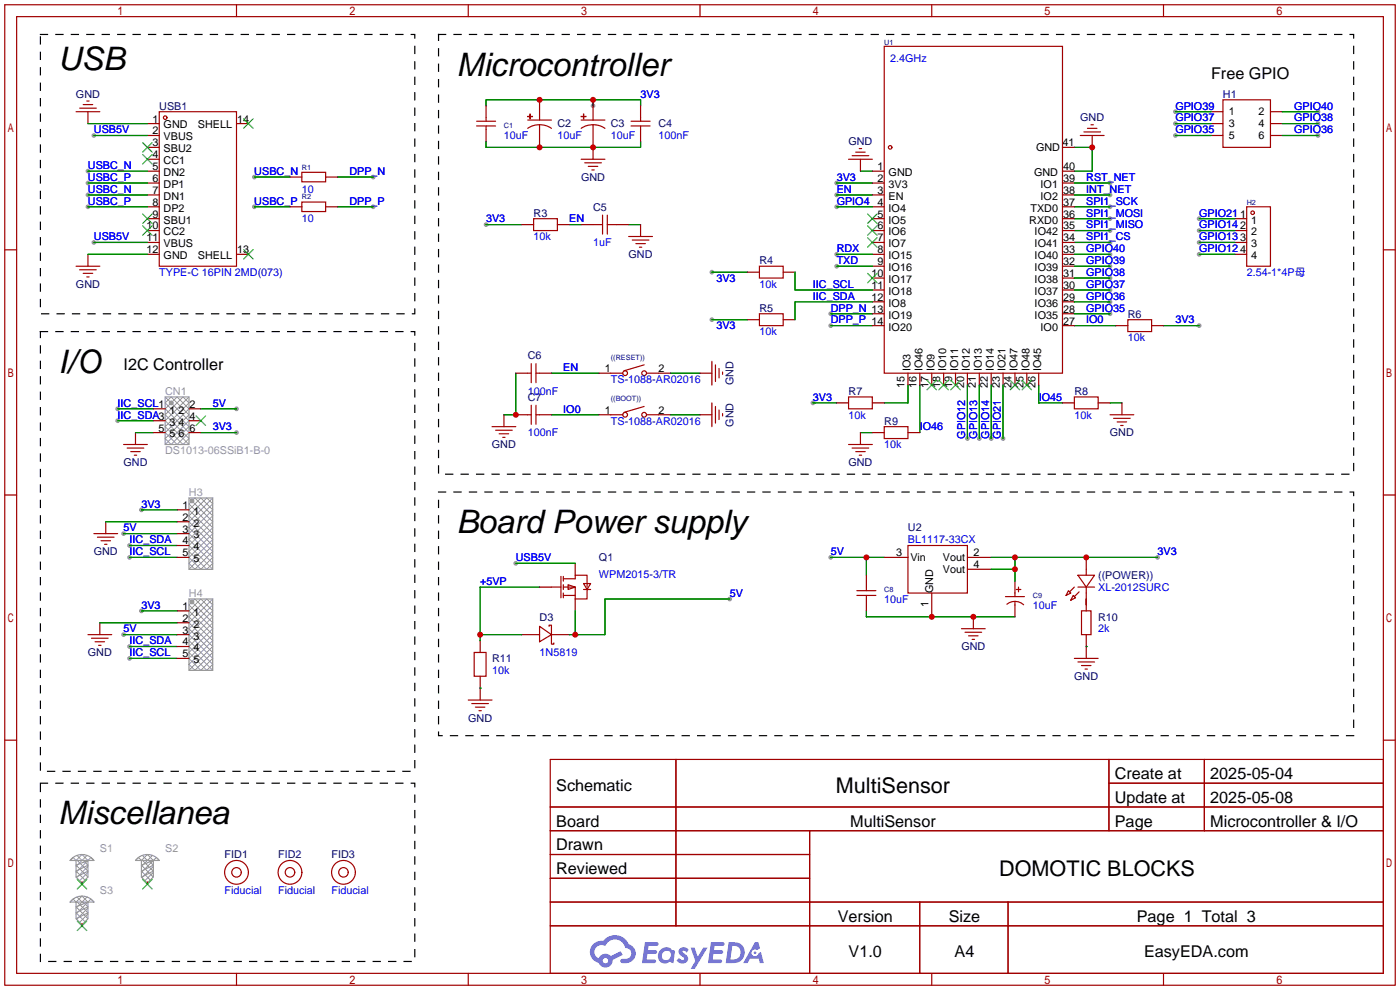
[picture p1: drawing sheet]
<svg xmlns="http://www.w3.org/2000/svg" width="299mm" height="212mm" viewBox="0 0 299 212" stroke-linecap="round" stroke-linejoin="round" font-family="sans-serif">
<g fill="#999">
<circle cx="54.4" cy="37.8" r=".51"/>
<circle cx="54.4" cy="44.2" r=".51"/>
<circle cx="79.8" cy="37.8" r=".51"/>
<circle cx="79.8" cy="44.2" r=".51"/>
<circle cx="20.1" cy="51.8" r=".51"/>
<circle cx="20.1" cy="29" r=".51"/>
<circle cx="18.8" cy="36.6" r=".51"/>
<circle cx="18.8" cy="41.7" r=".51"/>
<circle cx="18.8" cy="39.1" r=".51"/>
<circle cx="18.8" cy="44.2" r=".51"/>
<circle cx="26.4" cy="135.6" r=".51"/>
<circle cx="27.7" cy="138.2" r=".51"/>
<circle cx="27.7" cy="140.7" r=".51"/>
<circle cx="26.4" cy="114" r=".51"/>
<circle cx="27.7" cy="116.6" r=".51"/>
<circle cx="27.7" cy="119.1" r=".51"/>
<circle cx="126.7" cy="22.6" r=".51"/>
<circle cx="178.8" cy="39.1" r=".51"/>
<circle cx="178.8" cy="41.7" r=".51"/>
<circle cx="177.5" cy="69.6" r=".51"/>
<circle cx="177.5" cy="67.1" r=".51"/>
<circle cx="103.9" cy="48" r=".51"/>
<circle cx="237.2" cy="46.7" r=".51"/>
<circle cx="237.2" cy="49.3" r=".51"/>
<circle cx="237.2" cy="51.8" r=".51"/>
<circle cx="237.2" cy="44.2" r=".51"/>
<circle cx="256.3" cy="69.6" r=".51"/>
<circle cx="173.7" cy="86.1" r=".51"/>
<circle cx="152.1" cy="68.3" r=".51"/>
<circle cx="152.1" cy="58.2" r=".51"/>
<circle cx="178.8" cy="56.9" r=".51"/>
<circle cx="178.8" cy="54.4" r=".51"/>
<circle cx="237.2" cy="39.1" r=".51"/>
<circle cx="237.2" cy="41.7" r=".51"/>
<circle cx="30.2" cy="109" r=".51"/>
<circle cx="30.2" cy="130.6" r=".51"/>
<circle cx="25.1" cy="87.4" r=".51"/>
<circle cx="25.1" cy="89.9" r=".51"/>
<circle cx="50.5" cy="92.5" r=".51"/>
<circle cx="50.5" cy="87.4" r=".51"/>
<circle cx="237.2" cy="67.1" r=".51"/>
<circle cx="237.2" cy="64.5" r=".51"/>
<circle cx="237.2" cy="62" r=".51"/>
<circle cx="237.2" cy="59.4" r=".51"/>
<circle cx="237.2" cy="56.9" r=".51"/>
<circle cx="237.2" cy="54.4" r=".51"/>
<circle cx="251.2" cy="29" r=".51"/>
<circle cx="251.2" cy="23.9" r=".51"/>
<circle cx="281.7" cy="29" r=".51"/>
<circle cx="281.7" cy="26.4" r=".51"/>
<circle cx="281.7" cy="23.9" r=".51"/>
<circle cx="251.2" cy="26.4" r=".51"/>
<circle cx="177.5" cy="119.1" r=".51"/>
<circle cx="247.4" cy="119.1" r=".51"/>
<circle cx="156" cy="128" r=".51"/>
<circle cx="110.2" cy="120.4" r=".51"/>
<circle cx="178.8" cy="44.2" r=".51"/>
<circle cx="206.8" cy="93.7" r=".51"/>
<circle cx="209.3" cy="93.7" r=".51"/>
<circle cx="211.8" cy="93.7" r=".51"/>
<circle cx="214.4" cy="93.7" r=".51"/>
<circle cx="256.3" cy="54.4" r=".51"/>
<circle cx="256.3" cy="51.8" r=".51"/>
<circle cx="256.3" cy="46.7" r=".51"/>
<circle cx="256.3" cy="49.3" r=".51"/>
</g>
<g fill="none" stroke="#a10000" stroke-width=".25">
<path d="M1 1h297.2v209.6h-297.2zM3.6 3.6h292.1v204.4h-292.1zM50.5 1v2.6M100.1 1v2.6M149.6 1v2.6M199.1 1v2.6M248.7 1v2.6M1 53.4h2.6M295.7 53.4h2.5M1 105.8h2.6M295.7 105.8h2.5M1 158.2h2.6"/>
<path d="M295.7 158.2h2.5M117.6 162.3h178.1v45.7h-178.1zM117.6 172.5h178.1M117.6 177.5h178.1M144.5 162.3v35.6M173 177.5v30.5M237 162.3v15.2M237 167.4h58.7M257.4 162.3v15.2M117.6 182.6h55.4M117.6 192.8h178.1M117.6 187.7h55.4"/>
<path d="M117.6 197.9h178.1M196.6 192.8v15.2M215.4 192.8v15.2M50.5 208v2.6M100.1 208v2.6M149.6 208v2.6M199.1 208v2.6M248.7 208v2.6"/>
</g>
<g fill="#5487ff">
<path d="M145.3 202.7a1.3 1.3 0 0 1 1.9 .3l-.4 .6a.54 .54 0 0 0-.9-.2l.1 .2a1.34 1.34 0 0 1 .9 1.8 1.47 1.47 0 0 1-2.3-.1l.5-.6 .8 .5a.31 .31 0 0 0 .4-.3 .31 .31 0 0 0-.3-.4 1.12 1.12 0 0 1-.7-1.8z"/>
<path d="M147.6 202.5h.9l.6 2 1.2-2h.9l-2.7 4.6h-.9l1-1.7z"/>
<path d="M137.8 201.4h1.7a1.31 1.31 0 0 1 1.2 .2 .4 .4 0 0 1-.3 .5l-1.8 .1-.1 .9h1.6a.4 .4 0 0 1 .4 .4 .4 .4 0 0 1-.5 .4h-1.6l-.2 1.2h1.4a.46 .46 0 0 1 .5 0 .46 .46 0 0 1 .1 .5l-.4 .2h-2.6z"/>
<path d="M151.9 201.4h1.7a1.32 1.32 0 0 1 1.2 .2 .39 .39 0 0 1-.3 .5l-1.8 .1-.1 .9h1.6a.4 .4 0 0 1 .4 .4 .4 .4 0 0 1-.4 .4h-1.7l-.2 1.2h1.4a.46 .46 0 0 1 .5 0 .46 .46 0 0 1 .1 .5l-.4 .2h-2.6z"/>
<path d="M161.3 201.4h.8l.3 1.3-.6 .4a.75 .75 0 0 0-1.1 .3 .75 .75 0 0 0 .5 1 .75 .75 0 0 0 .9-.7l.5-.2 .6 2.3h-.8l-.3-.9h-1.8l-.5 .9h-1z"/>
<path d="M155.7 201.4l-.6 4.4h1.5a2.27 2.27 0 0 0 2.6-2.2 2.27 2.27 0 0 0-2.7-2.2zM156.5 202.1a1.5 1.5 0 0 1 1.8 1.6 1.5 1.5 0 0 1-1.9 1.4h-.3z"/>
<path d="M141.2 203a1.6 1.6 0 0 0-.3 2.3 1.6 1.6 0 0 0 2.3 .2l.7 .3 .3-2.4-.1-.3-.5-.1a1.58 1.58 0 0 0-2.4 0zM141.8 203.5a.98 .98 0 0 1 1.6 .4 .98 .98 0 0 1-1.1 1.3 .94 .94 0 0 1-.9-.7 .94 .94 0 0 1 .4-1z"/>
<path d="M126.8 201.8a2.37 2.37 0 0 0 1.1 4 1.54 1.54 0 0 0 1.8 1 1.54 1.54 0 0 0 1.2-1.6l2.2-1.1-.5-.8-2 1a1.57 1.57 0 0 0-2.7 .5 1.5 1.5 0 0 1-.7-2.1 1.5 1.5 0 0 1 2.2-.5 2.23 2.23 0 0 1 2.3-1.4 2.23 2.23 0 0 1 2 1.8 1.16 1.16 0 0 1 1.2 1.1 1.16 1.16 0 0 1-1.1 1.2h-.7a.47 .47 0 0 0-.5 .4 .47 .47 0 0 0 .4 .5 2.17 2.17 0 0 0 2.5-.9 2.17 2.17 0 0 0-.3-2.7l-.8-.4a3.2 3.2 0 0 0-5.5-.7l-1.1 .1zM128.8 205.3a.6 .6 0 0 1 1.2 0 .6 .6 0 0 1-1.2 0z"/>
<circle cx="161.4" cy="203.6" r=".28"/>
</g>
<g fill="none" stroke="#008700" stroke-width=".25">
<path d="M18.8 26.4h12.7M18.8 36.6h12.7M18.8 39.1h12.7M20.1 29h11.4M54.4 37.8h7.6M72.1 37.8h7.7M103.9 22.6v-1.3h33v1.3M103.9 30.2v1.3h33v-1.3M126.7 21.3v1.3M178.8 39.1h7.6M183.9 36.6h2.5M229.6 31.5h3.8v5.1h-3.8"/>
<path d="M229.6 39.1h7.6M251.2 29h7.6M251.2 26.4h7.6M251.2 23.9h7.6M274.1 29h7.6M274.1 26.4h7.6M274.1 23.9h7.6M18.8 44.2h12.7M18.8 54.4h12.7M18.8 41.7h12.7M20.1 51.8h11.4M54.4 44.2h7.6"/>
<path d="M72.1 44.2h7.7M103.9 48h7.6M121.7 48h2.5M134.4 48h2.5M152.1 58.2h7.7M169.9 58.2v3.8h16.5M178.8 44.2h7.6M178.8 54.4h7.6M178.8 41.7h7.6M178.8 56.9h7.6M229.6 44.2h7.6M229.6 51.8h7.6"/>
<path d="M229.6 54.4h7.6M229.6 41.7h7.6M229.6 46.7h7.6M229.6 49.3h7.6M229.6 56.9h7.6M229.6 59.4h7.6M256.3 51.8h7.6M256.3 54.4h7.6M256.3 46.7h7.6M256.3 49.3h7.6M110.2 79.8v8.8h-2.5M117.9 79.8h10.1"/>
<path d="M143.3 79.8h6.3M152.1 68.3h7.7M177.5 69.6h8.9M177.5 67.1h8.9M186.4 64.5h-16.5v3.8M229.6 69.6h8.9M229.6 67.1h7.6M229.6 64.5h7.6M229.6 62h7.6M248.7 69.6h7.6M25.1 87.4h7.7M25.1 89.9h7.7"/>
<path d="M29 92.5h3.8M42.9 92.5h7.6M42.9 87.4h7.6M117.9 88.6h10.1M143.3 88.6h6.3M173.7 86.1h5.1M183.9 92.5h2.5M194.1 82.3v3.8h-5.1M196.6 82.3v10.2M206.8 82.3v11.4M209.3 82.3v11.4M211.8 82.3v11.4"/>
<path d="M214.4 82.3v11.4M222 82.3v3.8h5.1M237.2 86.1h2.6M22.6 111.5h15.2M26.4 114h11.4M27.7 116.6h10.1M27.7 119.1h10.1M30.2 109h7.6M177.5 119.1h11.5M185.2 119.1v3.8M211.8 119.1h35.6M216.9 119.1v5.1"/>
<path d="M21.3 133.1h16.5M26.4 135.6h11.4M27.7 138.2h10.1M30.2 130.6h7.6M102.6 135.6h8.9M110.2 120.4h12.7M115.3 125.5h-12.7v11.4M122.9 130.6v5M156 128h-26.7v7.6h-7.6M185.2 130.6v1.2h31.7M211.8 121.7h5.1M232.2 138.2h.1"/>
<path d="M232.2 128v1.3M27.7 140.7h10.1M102.6 147.1h.1"/>
</g>
<g fill="none" stroke="#a10000" stroke-width=".25">
<path d="M189 9.9h38.1v69.9h-38.1zM16.3 23.9h5M17 23.1h3.6M17.8 22.4h2M18.5 21.6h.5M34 23.9h16.5v33h-16.5zM64.5 36.8h5.1v2.1h-5.1zM101.9 26.9h4M101.9 25.9h4M103.9 25.1v.8M103.9 26.9v.8M112.8 24.9h1z"/>
<path d="M112.8 27.4a4.6 4.6 0 0 1 5.1 0M112.8 25.7h5.1M113.3 24.4v1zM124.2 24.9h1zM124.2 27.4a4.6 4.6 0 0 1 5.1 0M124.2 34h5.1M124.2 25.7h5.1M124.7 24.4v1zM125 34.8h3.5M125.7 35.6h2.1M126.5 36.3h.5M134.9 26.9h4"/>
<path d="M134.9 25.9h4M136.9 25.1v.8M136.9 26.9v.8M181.4 34h5M182.1 33.3h3.6M182.9 32.5h2M183.6 31.8h.5M230.9 29h5.1M231.6 28.2h3.6M232.4 27.4h2M233.2 26.7h.5M261.4 21.3h10.1v10.2h-10.1z"/>
<path d="M16.3 56.9h5M17 57.7h3.6M17.8 58.4h2M18.5 59.2h.5M64.5 43.2h5.1v2h-5.1zM114 46.7h5.1v2.6h-5.1zM126.7 48h2.1M128.8 46v4M129.8 48h2M129.8 46v4M134.4 50.5h5M135.1 51.3h3.6"/>
<path d="M135.9 52.1h2M136.7 52.8h.5M162.3 56.9h5.1v2.5h-5.1zM266.4 44.2h5.1v12.7h-5.1zM112.8 79.8h.7M113.5 77.7v4.1M114.6 79.8h.7M114.6 77.7v4.1M130.6 79.8h2.5M137.7 78l-4.4 1.2M138.2 79.8h2.5M152.1 77.2v5.1"/>
<path d="M152.9 78v3.5M153.7 78.7v2.1M154.4 79.5v.5M162.3 67.1h5.1v2.5h-5.1zM241 68.3h5.1v2.6h-5.1zM26.4 95h5.1M27.2 95.8h3.5M27.9 96.5h2.1M28.7 97.3h.5M105.2 91.2h5M105.9 91.9h3.6M106.7 92.7h2"/>
<path d="M107.4 93.5h.5M112.8 88.6h.7M113.5 86.6v4.1M114.6 88.6h.7M114.6 86.6v4.1M130.6 88.6h2.5M137.7 86.9l-4.4 1.2M138.2 88.6h2.5M152.1 86.1v5.1M152.9 86.9v3.5M153.7 87.6v2.1M154.4 88.4v.5"/>
<path d="M181.4 84.8h5v2.6h-5zM181.4 95h5M182.1 95.8h3.6M182.9 96.5h2M183.6 97.3h.5M189 91.2h5.1v2.5h-5.1zM229.6 84.8h5.1v2.6h-5.1zM237.2 88.6h5.1M238 89.4h3.6M238.8 90.2h2M239.5 90.9h.5M20.1 114h5"/>
<path d="M20.8 114.8h3.6M21.6 115.6h2M22.4 116.3h.5M194.1 116.6h12.7v10.1h-12.7zM18.8 135.6h5.1M19.6 136.4h3.5M20.3 137.2h2.1M21.1 137.9h.5M101.3 139.4h2.6v5.1h-2.6zM115.3 133.9l2.6 1.7-2.6 1.6zM117.3 133.9v-.3h.6v4.1h.5v-.3M117.9 125.5h2"/>
<path d="M119.9 123.2v4.6M120.4 125.5h2.5v2.5h2.6v-2M120.4 123.7h2.5v-.8h2.6v2.6M120.4 127.3h2.5M120.4 123.2v1M120.4 125v1M120.4 126.7v1.1M121.4 125l1.5 .5-1.5 .5zM124.7 124.7h1.5l-.7 1.3zM124.7 126h1.5M183.1 127.3h4.1M183.1 126.2h4.1"/>
<path d="M185.2 125.5v.7M185.2 127.3v.7M205.5 134.4h5.1M206.2 135.1h3.6M207 135.9h2M207.8 136.7h.5M214.9 127.5h4M215.2 129.1a2.74 2.74 0 0 1 3.6 .2M216.9 126.7v.8M216.9 128.5v.8M217.2 126h1M217.7 125.5v1"/>
<path d="M228.3 126.2l.6 .5-1.1 .6zM229.4 127.3l.5 .5-1 .5zM229.6 125.5l-1 1M230.4 122.9h3.5l-1.7 2.6zM230.4 125.5h3.5M230.6 126.5l-1 1M231.1 130.6h2.1v5h-2.1zM232.2 121.7v1.2M232.2 125.5v1.2M100.1 149.6h5.1M100.8 150.4h3.6M101.6 151.1h2"/>
<path d="M102.4 151.9h.5M229.6 140.7h5.1M230.4 141.5h3.5M231.1 142.2h2.1M231.9 143h.5"/>
<circle cx="35.3" cy="25.1" r=".38"/>
<circle cx="190.2" cy="31.5" r=".38"/>
<circle cx="267.7" cy="45.5" r=".38"/>
<circle cx="133.6" cy="79.8" r=".51"/>
<circle cx="137.7" cy="79.8" r=".51"/>
<circle cx="133.6" cy="88.6" r=".51"/>
<circle cx="137.7" cy="88.6" r=".51"/>
<circle cx="50.5" cy="186.4" r="2.54"/>
<circle cx="50.5" cy="186.4" r="1.02"/>
<circle cx="62" cy="186.4" r="2.54"/>
<circle cx="62" cy="186.4" r="1.02"/>
<circle cx="73.4" cy="186.4" r="2.54"/>
<circle cx="73.4" cy="186.4" r="1.02"/>
</g>
<g fill="none" stroke="#870000" stroke-width=".25">
<path d="M18.8 23.9v2.5M31.5 26.4h2.5M31.5 29h2.5M31.5 31.5h2.5M31.5 34h2.5M31.5 36.6h2.5M31.5 39.1h2.5M50.5 26.4h2.6M62 37.8h2.5M69.6 37.8h2.5M103.9 22.6v2.5M103.9 27.7v2.5"/>
<path d="M115.3 21.3v4.4M115.3 26.7v4.8M126.7 21.3v4.4M126.7 26.7v7.3M136.9 22.6v2.5M136.9 27.7v2.5M183.9 34v2.6M186.4 36.6h2.6M186.4 39.1h2.6M227.1 31.5h2.5M227.1 36.6h2.5M227.1 39.1h2.5"/>
<path d="M233.4 29v2.5M258.8 26.4h2.6M258.8 29h2.6M258.8 23.9h2.6M271.5 26.4h2.6M271.5 29h2.6M271.5 23.9h2.6M18.8 54.4v2.5M31.5 41.7h2.5M31.5 44.2h2.5M31.5 46.7h2.5M31.5 49.3h2.5"/>
<path d="M31.5 51.8h2.5M31.5 54.4h2.5M50.5 54.4h2.6M62 44.2h2.5M69.6 44.2h2.5M111.5 48h2.5M119.1 48h2.6M124.2 48h2.5M131.8 48h2.6M136.9 48v2.5M159.8 58.2h2.5M167.4 58.2h2.5"/>
<path d="M186.4 41.7h2.6M186.4 44.2h2.6M186.4 46.7h2.6M186.4 49.3h2.6M186.4 51.8h2.6M186.4 54.4h2.6M186.4 56.9h2.6M186.4 59.4h2.6M227.1 41.7h2.5M227.1 44.2h2.5M227.1 46.7h2.5M227.1 49.3h2.5"/>
<path d="M227.1 51.8h2.5M227.1 54.4h2.5M227.1 56.9h2.5M227.1 59.4h2.5M263.9 46.7h2.5M263.9 49.3h2.5M263.9 51.8h2.5M263.9 54.4h2.5M110.2 79.8h2.6M115.3 79.8h2.6M128 79.8h2.6M140.7 79.8h2.6"/>
<path d="M149.6 79.8h2.5M159.8 68.3h2.5M167.4 68.3h2.5M186.4 62h2.6M186.4 64.5h2.6M186.4 67.1h2.6M186.4 69.6h2.6M194.1 79.8v2.5M196.6 79.8v2.5M199.1 79.8v2.5M201.7 79.8v2.5M204.2 79.8v2.5"/>
<path d="M206.8 79.8v2.5M209.3 79.8v2.5M211.8 79.8v2.5M214.4 79.8v2.5M216.9 79.8v2.5M219.5 79.8v2.5M222 79.8v2.5M227.1 62h2.5M227.1 64.5h2.5M227.1 67.1h2.5M227.1 69.6h2.5M238.5 69.6h2.5"/>
<path d="M246.1 69.6h2.6M29 92.5v2.5M32.8 92.5h2.5M32.8 87.4h2.5M32.8 89.9h2.5M40.4 92.5h2.5M40.4 87.4h2.5M40.4 89.9h2.5M107.7 88.6v2.6M110.2 88.6h2.6M115.3 88.6h2.6M128 88.6h2.6"/>
<path d="M140.7 88.6h2.6M149.6 88.6h2.5M178.8 86.1h2.6M183.9 92.5v2.5M186.4 86.1h2.6M186.4 92.5h2.6M194.1 92.5h2.5M227.1 86.1h2.5M234.7 86.1h2.5M239.8 86.1v2.5M22.6 111.5v2.5M37.8 119.1h2.6"/>
<path d="M37.8 109h2.6M37.8 111.5h2.6M37.8 114h2.6M37.8 116.6h2.6M189 119.1h5.1M206.8 119.1h5M232.2 119.1v2.6M21.3 133.1v2.5M37.8 135.6h2.6M37.8 130.6h2.6M37.8 133.1h2.6M37.8 138.2h2.6"/>
<path d="M102.6 136.9v2.5M111.5 135.6h3.8M115.3 125.5h2.6M117.9 135.6h3.8M122.9 120.4v2.5M122.9 128v2.6M185.2 122.9v2.6M185.2 128v2.6M199.1 126.7v5.1M206.8 121.7h5M208 131.8v2.6M216.9 124.2v2.5"/>
<path d="M216.9 129.3v2.5M232.2 126.7v3.9M232.2 135.6v5.1M37.8 140.7h2.6M102.6 144.5v5.1M17.5 188.5v.5M17.5 197.4v.5M31.5 188.5v.5"/>
</g>
<g fill="none" stroke="#3c3" stroke-width=".25">
<path d="M30.5 30.5l2 2M30.5 33l2 2.1M32.5 30.5l-2 2M32.5 33l-2 2.1M52.1 25.4l2 2M54.1 25.4l-2 2M30.5 45.7l2 2.1M30.5 48.3l2 2M32.5 45.7l-2 2.1M32.5 48.3l-2 2M52.1 53.3l2 2.1M54.1 53.3l-2 2.1"/>
<path d="M185.4 58.4l2.1 2.1M185.4 50.8l2.1 2M185.4 48.3l2.1 2M185.4 45.7l2.1 2.1M187.5 58.4l-2.1 2.1M187.5 50.8l-2.1 2M187.5 48.3l-2.1 2M187.5 45.7l-2.1 2.1M41.9 88.9l2 2M43.9 88.9l-2 2M198.1 81.3l2.1 2M200.2 81.3l-2.1 2"/>
<path d="M200.7 81.3l2 2M202.7 81.3l-2 2M203.2 81.3l2 2M205.2 81.3l-2 2M215.9 81.3l2 2M217.9 81.3l-2 2M218.4 81.3l2.1 2M220.5 81.3l-2.1 2M16.5 188l2 2M16.5 196.9l2 2M18.5 188l-2 2M18.5 196.9l-2 2"/>
<path d="M30.5 188l2 2M32.5 188l-2 2"/>
</g>
<path d="M8.6 7.4h80v59.7h-80zM93.7 7.4h195.6v93.9h-195.6zM8.6 70.9h80v93.9h-80zM93.7 105.2h195.6v52h-195.6zM8.6 167.4h80v38.1h-80z" fill="none" stroke="#000" stroke-width=".25" stroke-dasharray="1.5 1.8"/>
<g fill="none" stroke="#999" stroke-width=".21">
<path d="M35.3 88.6l3.8-3.8 1.3 1.3-5.1 5.1 3.8 3.8 1.3-1.3zM35.3 84.8l5.1 5.1-5.1 5.1M36.6 84.8l3.8 3.8-5.1 5.1 1.3 1.3 3.8-3.8-5.1-5.1zM36.7 85.8l.2 .1M36.9 86.3l-.2 .1M37.8 84.8l2.6 2.6-5.1 5.1 2.5 2.5 2.6-2.5-5.1-5.1zM40.4 84.8l-5.1 5.1 5.1 5.1M40.4 107.7l1.3-1.3 3.8 3.8-5.1 5.1 5.1 5.1-1.3 1.3-3.8-3.8 5.1-5.1zM40.4 109l2.5-2.6 2.6 2.6-5.1 5 5.1 5.1-2.6 2.6-2.5-2.6 5.1-5.1zM40.4 110.2l3.8-3.8 1.3 1.3-5.1 5.1 5.1 5.1-3.8 3.8-1.3-1.3 5.1-5.1zM40.4 106.4l5.1 5.1-5.1 5.1 5.1 5.1M41.2 106.7l.2 .2"/>
<path d="M41.4 107.2l-.2 .2M45.5 106.4l-5.1 5.1 5.1 5.1-5.1 5.1M40.4 128l5.1 5.1-5.1 5.1 5.1 5.1M41.2 128.3l.2 .2M41.4 128.8l-.2 .2M41.7 128l3.8 3.8-5.1 5.1 5.1 5.1-1.3 1.3-3.8-3.9 5.1-5-5.1-5.1zM42.9 128l2.6 2.6-5.1 5 5.1 5.1-2.6 2.6-2.5-2.6 5.1-5.1-5.1-5zM44.2 128l1.3 1.3-5.1 5.1 5.1 5-3.8 3.9-1.3-1.3 5.1-5.1-5.1-5.1zM45.5 128l-5.1 5.1 5.1 5.1-5.1 5.1M15 183.9l.6-.6 .7 .6 1.2-1.3 1.3 1.3M15 192.8l.6-.6 .7 .6 1.2-1.3 1.3 1.3M16.3 186.2l1.9 1.9"/>
<path d="M16.3 184.9l2.5 2.6M16.3 195.1l1.9 1.9M16.3 193.8l2.5 2.5M16.4 182.8l1.1 1.1M16.4 191.7l1.1 1.1M16.5 183.9l2.3 2.3M16.5 192.8l2.3 2.3M17.8 183.9l1 1M17.8 192.8l1 1M18.6 182.8l-2.3 2.4M18.6 191.7l-2.3 2.4M18.8 185.2l-2.4 2.4"/>
<path d="M18.8 186.4l-1.8 1.8M18.8 195.3l-1.8 1.8M18.8 194.1l-2.4 2.4M20.1 183.9l-.7-.6-3.1 3.1M20.1 192.8l-.7-.6-3.1 3.1M29 183.9l.6-.6 .6 .6 1.3-1.3 1.3 1.3M30.2 186.2l1.9 1.9M30.2 184.9l2.6 2.6M30.4 182.8l1.1 1.1M30.5 183.9l2.3 2.3M31.7 183.9l1.1 1M32.6 182.8l-2.4 2.4"/>
<path d="M32.8 185.2l-2.4 2.4M32.8 186.4l-1.8 1.8M34 183.9l-.6-.6-3.2 3.1"/>
</g>
<g fill="none" stroke="#999" stroke-width=".25">
<path d="M35.3 84.8h5.1v10.2h-5.1zM40.4 106.4h5.1v15.3h-5.1zM40.4 128h5.1v15.3h-5.1zM15.4 183.4a3.2 3.2 0 0 1 4.7 .5h-5.1zM15.4 192.3a3.2 3.2 0 0 1 4.7 .5h-5.1zM16.3 183.9v3.6l1.2 1.2 1.3-1.2v-3.6l-2.5 1M16.3 192.8v3.5l1.2 1.3 1.3-1.3v-3.5l-2.5 1M18.8 184.9l-2.5 1.3M18.8 186.2l-2.5 1.3M18.8 193.8l-2.5 1.3M18.8 195.1l-2.5 1.2M29.4 183.4a3.2 3.2 0 0 1 4.6 .5h-5z"/>
<path d="M30.2 183.9v3.6l1.3 1.2 1.3-1.2v-3.6l-2.6 1M32.8 184.9l-2.6 1.3M32.8 186.2l-2.6 1.3"/>
<circle cx="36.6" cy="86.1" r=".38"/>
<circle cx="41" cy="107.1" r=".38"/>
<circle cx="41" cy="128.7" r=".38"/>
</g>
<g fill="#c00">
<circle cx="126.7" cy="31.5" r=".63"/>
<circle cx="115.3" cy="31.5" r=".63"/>
<circle cx="126.7" cy="21.3" r=".63"/>
<circle cx="115.3" cy="21.3" r=".63"/>
<circle cx="110.2" cy="88.6" r=".63"/>
<circle cx="233.4" cy="31.5" r=".63"/>
<circle cx="208" cy="131.8" r=".63"/>
<circle cx="199.1" cy="131.8" r=".63"/>
<circle cx="185.2" cy="119.1" r=".63"/>
<circle cx="216.9" cy="119.1" r=".63"/>
<circle cx="216.9" cy="121.7" r=".63"/>
<circle cx="232.2" cy="119.1" r=".63"/>
<circle cx="102.6" cy="135.6" r=".63"/>
<circle cx="122.9" cy="135.6" r=".63"/>
</g>
<g font-size="6.9">
<text x="12.4" y="14.9">USB</text>
<text x="97.5" y="16.1">Microcontroller</text>
<text x="12.4" y="79.6">I/O</text>
<text x="97.5" y="113.9">Board Power supply</text>
<text x="12.4" y="176.2">Miscellanea</text>
</g>
<g font-size="4.6">
<text x="178.7" y="169.4">MultiSensor</text>
<text x="213.6" y="187.2">DOMOTIC BLOCKS</text>
</g>
<g font-size="3.5">
<text x="258.8" y="16.8">Free GPIO</text>
<text x="26.4" y="79.1">I2C Controller</text>
<text x="238.3" y="166.5">Create at</text>
<text x="258.7" y="166.5">2025-05-04</text>
<text x="118.9" y="169.1">Schematic</text>
<text x="238.3" y="171.6">Update at</text>
<text x="258.7" y="171.6">2025-05-08</text>
<text x="118.9" y="176.7">Board</text>
<text x="181.7" y="176.7">MultiSensor</text>
<text x="238.3" y="176.7">Page</text>
<text x="258.7" y="176.7">Microcontroller &amp; I/O</text>
<text x="118.9" y="181.8">Drawn</text>
<text x="118.9" y="186.8">Reviewed</text>
<text x="179.1" y="197">Version</text>
<text x="202.8" y="197">Size</text>
<text x="243" y="197">Page 1 Total 3</text>
<text x="181.4" y="204.6">V1.0</text>
<text x="204" y="204.6">A4</text>
<text x="244.5" y="204.6">EasyEDA.com</text>
</g>
<g font-size="2.3" fill="#00f">
<text x="190.2" y="13.3">2.4GHz</text>
<text x="136.9" y="20.9">3V3</text>
<text x="251.2" y="23.4">GPIO39</text>
<text x="276.6" y="23.4">GPIO40</text>
<text x="20.1" y="28.5">USB5V</text>
<text x="107.7" y="29.8">10uF</text>
<text x="119.1" y="29.8">10uF</text>
<text x="130.6" y="29.8">10uF</text>
<text x="140.7" y="29.8">100nF</text>
<text x="251.2" y="28.5">GPIO35</text>
<text x="251.2" y="26">GPIO37</text>
<text x="276.6" y="28.5">GPIO36</text>
<text x="276.6" y="26">GPIO38</text>
<text x="18.8" y="36.1">USBC_N</text>
<text x="18.8" y="41.2">USBC_N</text>
<text x="18.8" y="38.7">USBC_P</text>
<text x="54.4" y="37.4">USBC_N</text>
<text x="64.5" y="41.2">10</text>
<text x="74.7" y="37.4">DPP_N</text>
<text x="178.8" y="38.7">3V3</text>
<text x="178.8" y="41.2">EN</text>
<text x="232.2" y="38.7">RST_NET</text>
<text x="232.2" y="41.2">INT_NET</text>
<text x="18.8" y="43.7">USBC_P</text>
<text x="54.4" y="43.7">USBC_P</text>
<text x="64.5" y="47.5">10</text>
<text x="74.7" y="43.7">DPP_P</text>
<text x="103.9" y="47.5">3V3</text>
<text x="121.7" y="47.5">EN</text>
<text x="178.8" y="43.7">GPIO4</text>
<text x="232.2" y="46.3">SPI1_MOSI</text>
<text x="232.2" y="43.7">SPI1_SCK</text>
<text x="256.3" y="46.3">GPIO21</text>
<text x="20.1" y="51.4">USB5V</text>
<text x="114" y="51.4">10k</text>
<text x="126.7" y="52.6">1uF</text>
<text x="178.8" y="53.9">RDX</text>
<text x="232.2" y="48.8">SPI1_MISO</text>
<text x="232.2" y="51.4">SPI1_CS</text>
<text x="232.2" y="53.9">GPIO40</text>
<text x="256.3" y="53.9">GPIO12</text>
<text x="256.3" y="51.4">GPIO13</text>
<text x="256.3" y="48.8">GPIO14</text>
<text x="34" y="59">TYPE-C 16PIN 2MD(073)</text>
<text x="178.8" y="56.4">TXD</text>
<text x="232.2" y="59">GPIO38</text>
<text x="232.2" y="56.4">GPIO39</text>
<text x="266.4" y="59">2.54-1*4P母</text>
<text x="153.1" y="60.2">3V3</text>
<text x="162.3" y="61.5">10k</text>
<text x="173.7" y="64.1">IIC_SDA</text>
<text x="173.7" y="61.5">IIC_SCL</text>
<text x="232.2" y="64.1">GPIO36</text>
<text x="232.2" y="61.5">GPIO37</text>
<text x="153.1" y="70.4">3V3</text>
<text x="162.3" y="71.7">10k</text>
<text x="177.5" y="69.1">DPP_P 14</text>
<text x="177.5" y="66.6">DPP_N 13</text>
<text x="232.2" y="69.1">IO0</text>
<text x="232.2" y="66.6">GPIO35</text>
<text x="251.2" y="69.1">3V3</text>
<text x="241" y="72.9">10k</text>
<text x="120.4" y="79.3">EN</text>
<text x="130.6" y="81.8">TS-1088-AR02016</text>
<text x="25.1" y="86.9">IIC_SCL1</text>
<text x="25.1" y="89.5">IIC_SDA3</text>
<text x="45.5" y="86.9">5V</text>
<text x="112.8" y="84.4">100nF</text>
<text x="120.4" y="88.2">IO0</text>
<text x="173.7" y="85.6">3V3</text>
<text x="181.4" y="89.5">10k</text>
<text x="222" y="85.6">IO45</text>
<text x="229.6" y="89.5">10k</text>
<text x="45.5" y="92">3V3</text>
<text x="112.8" y="93.3">100nF</text>
<text x="130.6" y="90.7">TS-1088-AR02016</text>
<text x="189" y="95.8">10k</text>
<text x="196.6" y="92">IO46</text>
<text x="206.3" y="93.7" transform="rotate(-90 206.3 93.7)">GPIO12</text>
<text x="208.8" y="93.7" transform="rotate(-90 208.8 93.7)">GPIO13</text>
<text x="211.4" y="93.7" transform="rotate(-90 211.4 93.7)">GPIO14</text>
<text x="213.9" y="93.7" transform="rotate(-90 213.9 93.7)">GPIO21</text>
<text x="26.4" y="113.6">5V</text>
<text x="30.2" y="108.5">3V3</text>
<text x="27.7" y="116.1">IIC_SDA</text>
<text x="27.7" y="118.7">IIC_SCL</text>
<text x="110.2" y="119.9">USB5V</text>
<text x="177.5" y="118.7">5V</text>
<text x="194.1" y="116.1">BL1117-33CX</text>
<text x="247.4" y="118.7">3V3</text>
<text x="102.6" y="125">+5VP</text>
<text x="128" y="123.5">WPM2015-3/TR</text>
<text x="30.2" y="130.1">3V3</text>
<text x="156" y="127.6">5V</text>
<text x="189" y="128.8">10uF</text>
<text x="220.7" y="130.1">10uF</text>
<text x="234.7" y="126.3">XL-2012SURC</text>
<text x="26.4" y="135.2">5V</text>
<text x="27.7" y="137.7">IIC_SDA</text>
<text x="234.7" y="135.2">2k</text>
<text x="27.7" y="140.3">IIC_SCL</text>
<text x="115.3" y="140.3">1N5819</text>
<text x="105.2" y="144.1">10k</text>
<text x="48" y="191.1">Fiducial</text>
<text x="59.4" y="191.1">Fiducial</text>
<text x="70.9" y="191.1">Fiducial</text>
</g>
<g font-size="2.3" fill="#000080">
<text x="16.2" y="20.9">GND</text>
<text x="34" y="23.4">USB1</text>
<text x="261.4" y="20.9">H1</text>
<text x="119.1" y="27.2">C2</text>
<text x="130.6" y="27.2">C3</text>
<text x="140.7" y="27.2">C4</text>
<text x="230.9" y="26">GND</text>
<text x="181.3" y="31">GND</text>
<text x="124.2" y="38.7">GND</text>
<text x="114" y="46.3">R3</text>
<text x="126.7" y="45">C5</text>
<text x="134.3" y="55.2">GND</text>
<text x="162.3" y="56.4">R4</text>
<text x="16.2" y="61.5">GND</text>
<text x="162.3" y="66.6">R5</text>
<text x="241" y="67.9">R6</text>
<text x="112.8" y="76.8">C6</text>
<text x="156.8" y="82.3" transform="rotate(-90 156.8 82.3)">GND</text>
<text x="112.8" y="85.6">C7</text>
<text x="181.4" y="84.4">R7</text>
<text x="229.6" y="84.4">R8</text>
<text x="105.1" y="95.8">GND</text>
<text x="156.8" y="91.2" transform="rotate(-90 156.8 91.2)">GND</text>
<text x="189" y="90.7">R9</text>
<text x="237.2" y="93.3">GND</text>
<text x="26.4" y="99.6">GND</text>
<text x="181.3" y="99.6">GND</text>
<text x="194.1" y="113.6">U2</text>
<text x="20" y="118.7">GND</text>
<text x="128" y="119.9">Q1</text>
<text x="234.7" y="123.7">((POWER))</text>
<text x="115.3" y="132.6">D3</text>
<text x="234.7" y="132.6">R10</text>
<text x="18.8" y="140.3">GND</text>
<text x="105.2" y="141.5">R11</text>
<text x="205.5" y="139">GND</text>
<text x="229.6" y="145.3">GND</text>
<text x="100.1" y="154.2">GND</text>
<text x="48" y="183.4">FID1</text>
<text x="59.4" y="183.4">FID2</text>
<text x="70.9" y="183.4">FID3</text>
</g>
<g font-size="2.3">
<text x="32.6" y="26.2">1</text>
<text x="32.6" y="28.7">2</text>
<text x="35" y="27.5">GND</text>
<text x="35" y="30">VBUS</text>
<text x="42.3" y="27.5">SHELL</text>
<text x="50.7" y="26.2">14</text>
<text x="262.6" y="24.7">1</text>
<text x="262.6" y="27.2">3</text>
<text x="262.6" y="29.7">5</text>
<text x="269" y="24.7">2</text>
<text x="269" y="27.2">4</text>
<text x="269" y="29.7">6</text>
<text x="32.6" y="31.3">3</text>
<text x="32.6" y="33.8">4</text>
<text x="35" y="32.5">SBU2</text>
<text x="35" y="35.1">CC1</text>
<text x="221.4" y="32.3">GND</text>
<text x="227.1" y="31.3">41</text>
<text x="32.6" y="36.3">5</text>
<text x="32.6" y="38.9">6</text>
<text x="32.6" y="41.4">7</text>
<text x="35" y="37.6">DN2</text>
<text x="35" y="40.2">DP1</text>
<text x="187.6" y="41.4">3</text>
<text x="187.6" y="38.9">2</text>
<text x="187.6" y="36.3">1</text>
<text x="189.9" y="40.2">3V3</text>
<text x="189.9" y="37.6">GND</text>
<text x="221" y="37.6">GND</text>
<text x="222.4" y="40.2">IO1</text>
<text x="227.2" y="36.3">40</text>
<text x="227.2" y="38.9">39</text>
<text x="227.2" y="41.4">38</text>
<text x="32.6" y="44">8</text>
<text x="32.6" y="46.5">9</text>
<text x="35" y="42.7">DN1</text>
<text x="35" y="45.2">DP2</text>
<text x="35" y="47.8">SBU1</text>
<text x="187.6" y="46.5">5</text>
<text x="187.6" y="44">4</text>
<text x="189.9" y="47.8">IO5</text>
<text x="189.9" y="45.2">IO4</text>
<text x="189.9" y="42.7">EN</text>
<text x="220" y="47.8">RXD0</text>
<text x="220.2" y="45.2">TXD0</text>
<text x="222.4" y="42.7">IO2</text>
<text x="227.2" y="44">37</text>
<text x="227.2" y="46.5">36</text>
<text x="265" y="46.5">1</text>
<text x="267.4" y="47.8">1</text>
<text x="31.3" y="49">10</text>
<text x="31.3" y="51.6">11</text>
<text x="35" y="50.3">CC2</text>
<text x="35" y="52.9">VBUS</text>
<text x="187.6" y="51.6">7</text>
<text x="187.6" y="49">6</text>
<text x="189.9" y="52.9">IO7</text>
<text x="189.9" y="50.3">IO6</text>
<text x="221.1" y="50.3">IO42</text>
<text x="221.1" y="52.9">IO41</text>
<text x="227.2" y="49">35</text>
<text x="227.2" y="51.6">34</text>
<text x="265" y="49">2</text>
<text x="265" y="51.6">3</text>
<text x="267.4" y="50.3">2</text>
<text x="267.4" y="52.9">3</text>
<text x="31.3" y="54.1">12</text>
<text x="35" y="55.4">GND</text>
<text x="42.3" y="55.4">SHELL</text>
<text x="50.7" y="54.1">13</text>
<text x="186.3" y="59.2">10</text>
<text x="187.6" y="56.7">9</text>
<text x="187.6" y="54.1">8</text>
<text x="189.9" y="57.9">IO16</text>
<text x="189.9" y="55.4">IO15</text>
<text x="221.1" y="55.4">IO40</text>
<text x="221.1" y="57.9">IO39</text>
<text x="227.2" y="54.1">33</text>
<text x="227.2" y="56.7">32</text>
<text x="227.2" y="59.2">31</text>
<text x="265" y="54.1">4</text>
<text x="267.4" y="55.4">4</text>
<text x="186.3" y="64.3">12</text>
<text x="186.3" y="61.7">11</text>
<text x="189.9" y="65.6">IO8</text>
<text x="189.9" y="63">IO18</text>
<text x="189.9" y="60.5">IO17</text>
<text x="221.1" y="60.5">IO38</text>
<text x="221.1" y="63">IO37</text>
<text x="221.1" y="65.6">IO36</text>
<text x="227.2" y="61.7">30</text>
<text x="227.2" y="64.3">29</text>
<text x="189.9" y="70.6">IO20</text>
<text x="189.9" y="68.1">IO19</text>
<text x="221.1" y="68.1">IO35</text>
<text x="222.4" y="70.6">IO0</text>
<text x="227.2" y="66.8">28</text>
<text x="227.2" y="69.4">27</text>
<text x="129.3" y="79.5">1</text>
<text x="140.7" y="79.5">2</text>
<text x="193.3" y="82.9" transform="rotate(-90 193.3 82.9)">15</text>
<text x="194.6" y="79.3" transform="rotate(-90 194.6 79.3)">IO3</text>
<text x="195.9" y="82.9" transform="rotate(-90 195.9 82.9)">16</text>
<text x="197.1" y="79.3" transform="rotate(-90 197.1 79.3)">IO46</text>
<text x="198.4" y="82.9" transform="rotate(-90 198.4 82.9)">17</text>
<text x="199.7" y="79.3" transform="rotate(-90 199.7 79.3)">IO9</text>
<text x="201" y="82.9" transform="rotate(-90 201 82.9)">18</text>
<text x="202.2" y="79.3" transform="rotate(-90 202.2 79.3)">IO10</text>
<text x="203.5" y="82.9" transform="rotate(-90 203.5 82.9)">19</text>
<text x="204.8" y="79.3" transform="rotate(-90 204.8 79.3)">IO11</text>
<text x="206" y="82.9" transform="rotate(-90 206 82.9)">20</text>
<text x="207.3" y="79.3" transform="rotate(-90 207.3 79.3)">IO12</text>
<text x="208.6" y="82.9" transform="rotate(-90 208.6 82.9)">21</text>
<text x="209.8" y="79.3" transform="rotate(-90 209.8 79.3)">IO13</text>
<text x="211.1" y="82.9" transform="rotate(-90 211.1 82.9)">22</text>
<text x="212.4" y="79.3" transform="rotate(-90 212.4 79.3)">IO14</text>
<text x="213.7" y="82.9" transform="rotate(-90 213.7 82.9)">23</text>
<text x="214.9" y="79.3" transform="rotate(-90 214.9 79.3)">IO21</text>
<text x="216.2" y="82.9" transform="rotate(-90 216.2 82.9)">24</text>
<text x="217.5" y="79.3" transform="rotate(-90 217.5 79.3)">IO47</text>
<text x="218.7" y="82.9" transform="rotate(-90 218.7 82.9)">25</text>
<text x="220" y="79.3" transform="rotate(-90 220 79.3)">IO48</text>
<text x="221.3" y="82.9" transform="rotate(-90 221.3 82.9)">26</text>
<text x="222.5" y="79.3" transform="rotate(-90 222.5 79.3)">IO45</text>
<text x="36.2" y="88.4">1</text>
<text x="38.2" y="88.4">2</text>
<text x="40.5" y="89.7">4</text>
<text x="40.5" y="87.1">2</text>
<text x="129.3" y="88.4">1</text>
<text x="140.7" y="88.4">2</text>
<text x="33.9" y="92.2">5</text>
<text x="36.2" y="91">3</text>
<text x="36.2" y="93.5">5</text>
<text x="38.2" y="93.5">6</text>
<text x="38.2" y="91">4</text>
<text x="40.5" y="92.2">6</text>
<text x="39" y="108.7">1</text>
<text x="39" y="111.3">2</text>
<text x="39" y="113.8">3</text>
<text x="41.3" y="110">1</text>
<text x="41.3" y="112.5">2</text>
<text x="39" y="116.4">4</text>
<text x="39" y="118.9">5</text>
<text x="41.3" y="115.1">3</text>
<text x="41.3" y="117.6">4</text>
<text x="191.5" y="118.9">3</text>
<text x="194.6" y="119.9">Vin</text>
<text x="201.5" y="119.9">Vout</text>
<text x="208" y="118.9">2</text>
<text x="41.3" y="120.2">5</text>
<text x="201.5" y="122.5">Vout</text>
<text x="208" y="121.4">4</text>
<text x="39" y="130.3">1</text>
<text x="41.3" y="131.6">1</text>
<text x="198.4" y="129.8" transform="rotate(-90 198.4 129.8)">1</text>
<text x="199.4" y="126.7" transform="rotate(-90 199.4 126.7)">GND</text>
<text x="39" y="132.9">2</text>
<text x="39" y="135.4">3</text>
<text x="39" y="137.9">4</text>
<text x="41.3" y="134.1">2</text>
<text x="41.3" y="136.7">3</text>
<text x="39" y="140.5">5</text>
<text x="41.3" y="139.2">4</text>
<text x="41.3" y="141.8">5</text>
</g>
<g font-size="2.3" fill="#999">
<text x="35.3" y="84.4">CN1</text>
<text x="35.3" y="97.1">DS1013-06SSiB1-B-0</text>
<text x="40.4" y="106">H3</text>
<text x="40.4" y="127.6">H4</text>
<text x="21.3" y="182.2">S1</text>
<text x="35.3" y="182.2">S2</text>
<text x="21.3" y="191.1">S3</text>
</g>
<g font-size="1.6" fill="#000080">
<text x="189" y="9.6">U1</text>
<text x="107.7" y="27.4">C1</text>
<text x="64.5" y="36.3">R1</text>
<text x="64.5" y="42.6">R2</text>
<text x="266.4" y="43.9">H2</text>
<text x="130.6" y="76.9">((RESET))</text>
<text x="130.6" y="85.8">((BOOT))</text>
<text x="189" y="126.4">C8</text>
<text x="220.7" y="127.7">C9</text>
</g>
</svg>
